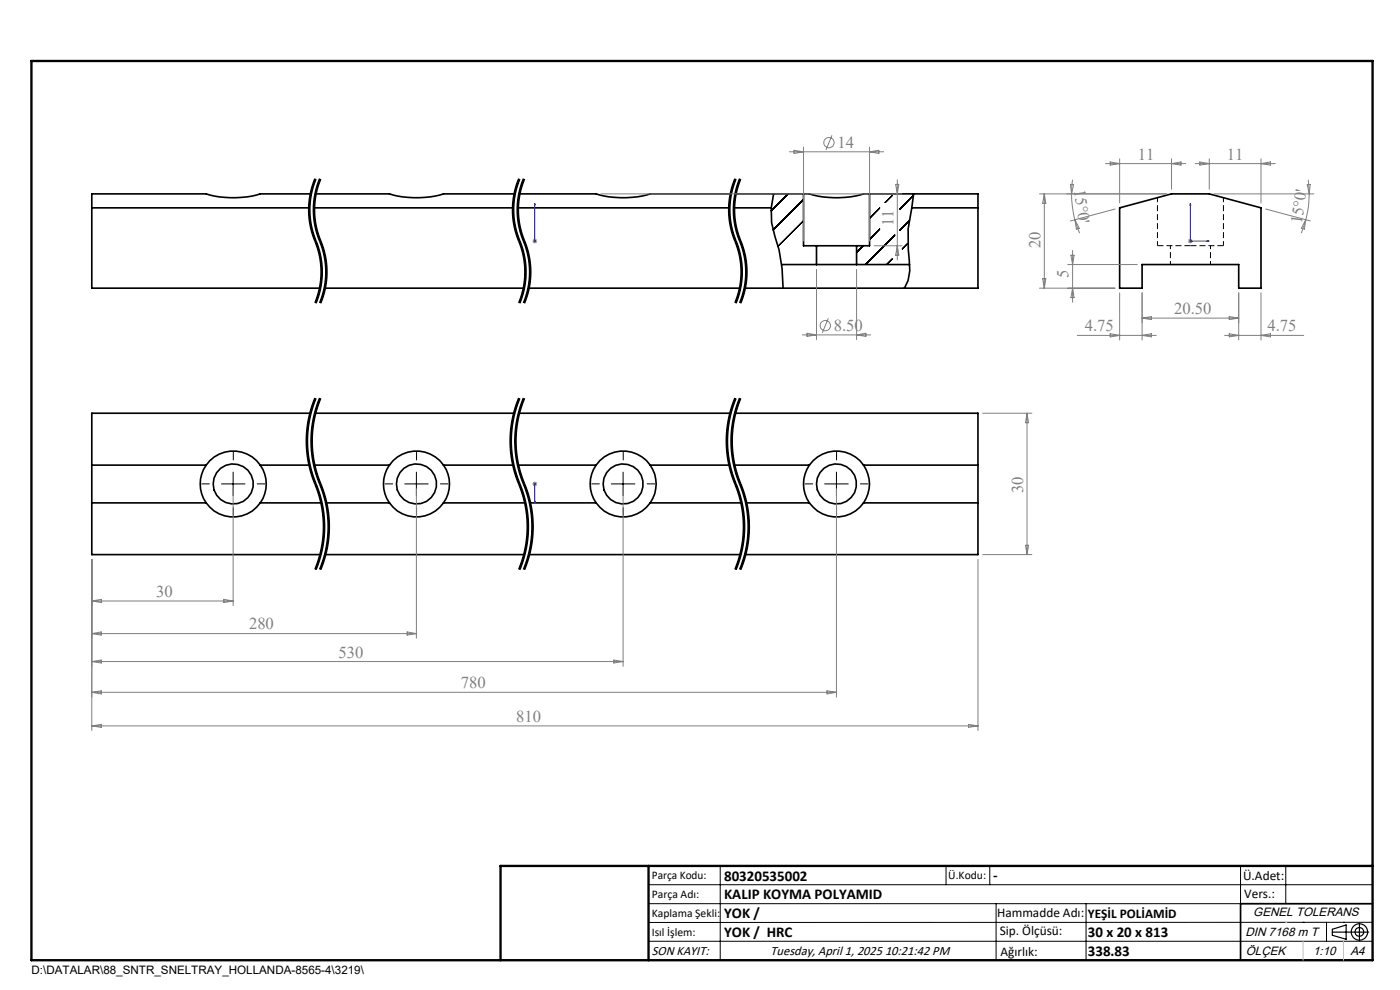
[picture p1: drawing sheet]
<svg xmlns="http://www.w3.org/2000/svg" width="297mm" height="210mm" viewBox="0 0 297 210" stroke-linecap="round" stroke-linejoin="round" font-family="sans-serif">
<g fill="none" stroke="#000" stroke-width=".21">
<path d="M66.8 37.9a17.3 17.3 0 0 0-1.3 5.1M66.9 37.9a17.6 17.6 0 0 0 .4 14.3 17.1 17.1 0 0 1-.4 12.1M67.1 38l-1 3.3M67.8 37.9a17.3 17.3 0 0 0-1.3 5.1M67.9 37.9a17.6 17.6 0 0 0 .4 14.3 17.1 17.1 0 0 1-.4 12.1M68.1 38l-1 3.3M110 37.9a17.3 17.3 0 0 0-1.3 5.1M110.2 37.9a17.6 17.6 0 0 0 .4 14.3 17.1 17.1 0 0 1-.4 12.1M110.3 38l-1 3.3M110.4 39.5l-.4 1.8M111 37.9l-.6 1.6M111.2 37.9a17.6 17.6 0 0 0 .4 14.3 17.1 17.1 0 0 1-.4 12.1"/>
<path d="M111.3 38l-1 3.3M155.9 37.9l-.8 2.2-.4 1.8M156 37.9a17.6 17.6 0 0 0 .4 14.3 17.1 17.1 0 0 1-.4 12.1M156.2 38l-1 3.3M156.9 37.9a17.3 17.3 0 0 0-1.3 5.1M157 37.9a17.6 17.6 0 0 0 .4 14.3 17.1 17.1 0 0 1-.4 12.1M157.2 38l-1 3.3M65.5 43v3M65.5 46l.1 .9a19.9 19.9 0 0 0 1.6 5.4M66.1 47.7l.9 3.1M66.1 41.3a16.9 16.9 0 0 0 0 6.4M66.5 43v3"/>
<path d="M66.5 46a19.7 19.7 0 0 0 1.7 6.3M67 50.8l.1 .2zM67.1 47.7l.6 2.3a18.8 18.8 0 0 1 1.7 8M67.1 41.3a16.9 16.9 0 0 0 0 6.4M67.1 51a17.3 17.3 0 0 1 1.3 7M67.2 52.3l.4 1.7 .4 2.2M68 56.2v.6M68 56.8l.1 .6M68.1 57.4a16.9 16.9 0 0 1-1.3 6.8M68.2 52.3l.4 1.7 .4 2.2M68.4 58a17.3 17.3 0 0 1-.9 5.2M69 56.2v.6"/>
<path d="M69 56.8l.1 .6M69.1 57.4a16.9 16.9 0 0 1-1.3 6.8M69.4 58a17.3 17.3 0 0 1-.9 5.2M108.7 43v3M108.7 46a19.7 19.7 0 0 0 1.7 6.3M109.3 47.7l.6 2.3a18.8 18.8 0 0 1 1.8 8M109.3 41.3a16.9 16.9 0 0 0 0 6.4M109.7 43v3M109.7 46l.3 1.8M110 41.3l-.3 1.7M110 47.8l.4 1.7M110.3 47.7l.6 2.3a18.6 18.6 0 0 1 1.8 8"/>
<path d="M110.3 41.3a16.9 16.9 0 0 0 0 6.4M110.4 49.5l1 2.8M110.4 52.3l.5 1.7 .3 2.2M111.2 56.2l.1 .6M111.3 56.8v.6M111.3 57.4a16.9 16.9 0 0 1-1.3 6.8M111.4 52.3l.5 1.7 .3 2.2M111.7 58a17.3 17.3 0 0 1-1 5.2M112.2 56.2l.1 .6M112.3 56.8v.6M112.3 57.4a16.9 16.9 0 0 1-1.3 6.8M112.7 58a17.3 17.3 0 0 1-1 5.2"/>
<path d="M154.6 43v3M154.6 46l.1 1.2M154.7 41.9l-.1 1.1M154.7 47.2a21 21 0 0 0 1.6 5.1M155.2 47.7l.6 2.3a18.8 18.8 0 0 1 1.7 8M155.2 41.3a16.9 16.9 0 0 0 0 6.4M155.6 43v3M155.6 46a19.7 19.7 0 0 0 1.7 6.3M156.2 47.7l.6 2.3a18.8 18.8 0 0 1 1.7 8M156.2 41.3l-.2 1.2a16.9 16.9 0 0 0 .2 5.2M156.3 52.3l.4 1.7 .4 2.2M157.1 56.2v.6"/>
<path d="M157.1 56.8l.1 .6M157.2 57.4a16.9 16.9 0 0 1-1.3 6.8M157.3 52.3l.4 1.7 .4 2.2M157.5 58a17.3 17.3 0 0 1-.9 5.2M158.1 56.2v.6M158.1 56.8l.1 .6M158.2 57.4a16.9 16.9 0 0 1-1.3 6.8M158.5 58a17.3 17.3 0 0 1-.9 5.2M167.2 41.1l-3.6 3.6M170.5 42.3l-6.5 6.5M170.5 46.8l-5.4 5.4M183.1 52.1l-1.4 1.4"/>
<path d="M186.6 44.1l-2.1 2.2M186.6 48.6l-2.1 2.2M189.3 55l-1.2 1.1M189.3 41.5l-1.5 1.5M189.8 49.9l-6.2 6.2M192.6 51.6l-1.2 1.2M192.9 46.8l-2 2.1M193.8 41.4l-2.9 3M67.5 63.2l-.4 1.2M68.5 63.2l-.4 1.2M110.7 63.2l-.4 1.2M111.7 63.2l-.4 1.2"/>
<path d="M156.6 63.2l-.4 1.2M157.6 63.2l-.4 1.2M64.9 93.9a24.2 24.2 0 0 0 2.1 9.4M65.3 93.2v2.1l.4 2.7M65.7 87.7a23.8 23.8 0 0 0-.8 6.2M65.7 98l.5 2 .8 2.3M65.9 93.9a27.2 27.2 0 0 0 2.6 10.7l.5 2M66.3 93.2l.1 2.7 .3 2.1M66.5 85l-.8 2.7M66.7 87.7a23.8 23.8 0 0 0-.8 6.2M66.7 98l.7 2.6M66.8 84.4l-.3 .6"/>
<path d="M66.9 84.5a24 24 0 0 0 .5 19.4 23.6 23.6 0 0 1-.5 16.9M67.1 84.5a23.4 23.4 0 0 0-1.8 8.7M67.4 86.5a23.4 23.4 0 0 0-1.1 6.7M67.5 85l-.8 2.7M67.8 84.4l-.3 .6M67.9 84.5a24.1 24.1 0 0 0 .5 19.4 23.6 23.6 0 0 1-.5 16.9M68.1 84.5l-.7 2M108.2 93.9l.4 4.1M108.5 93.2l.1 2.1 .3 2.7M108.6 89.1l-.4 2.7v2.1M108.6 98.1a33.9 33.9 0 0 0 2.1 6.5l.5 2M108.9 87.7l-.3 1.4"/>
<path d="M108.9 98a28.6 28.6 0 0 0 1.9 5.9M109.2 93.9a27.2 27.2 0 0 0 2.5 10.7l.5 2M109.5 93.2l.1 2.7 .3 2.1M109.7 85l-.8 2.7M109.9 87.7a23.8 23.8 0 0 0-.7 6.2M109.9 98a28.6 28.6 0 0 0 1.9 5.9M110 84.4l-.3 .6M110.2 84.5a24 24 0 0 0 .5 19.4 23.6 23.6 0 0 1-.5 16.9M110.3 84.5l-1.2 4-.4 2-.2 2.7M110.7 85l-.8 2.7M111 84.4l-.3 .6M111.2 84.5a24 24 0 0 0 .5 19.4 23.6 23.6 0 0 1-.5 16.9"/>
<path d="M111.3 84.5l-1.1 3.3a23.4 23.4 0 0 0-.7 5.4M154 93.9a24.2 24.2 0 0 0 2.1 9.4M154.4 93.2v2.1l.4 2.7M154.8 87.7a23.8 23.8 0 0 0-.8 6.2M154.8 98a28.6 28.6 0 0 0 1.9 5.9M155 93.9a27.2 27.2 0 0 0 2.6 10.7l.5 2M155.4 93.2v2.1l.4 2.7M155.6 85l-.8 2.7M155.8 87.7a23.8 23.8 0 0 0-.8 6.2M155.8 98l.7 2.6M155.9 84.4l-.3 .6M156 84.5a24.1 24.1 0 0 0 .5 19.4 23.6 23.6 0 0 1-.5 16.9"/>
<path d="M156.2 84.5a23.4 23.4 0 0 0-1.8 8.7M156.5 86.5l-.4 1.3a23.4 23.4 0 0 0-.7 5.4M156.6 85l-.8 2.7M156.9 84.4l-.3 .6M157 84.5a24.1 24.1 0 0 0 .5 19.4 23.6 23.6 0 0 1-.5 16.9M157.2 84.5l-.7 2M47 102.6h5M49.5 100.1v5.1M67 102.3l.1 .3zM67 103.3l1 3.3M67.1 102.6l.5 1.3M67.4 100.6l1.2 3.3"/>
<path d="M67.6 103.9l.2 .6M67.8 118.9l-.7 2M67.8 104.5l.2 .7M68 106.6l.4 2.7M68 105.2a23.8 23.8 0 0 1 .8 9M68.3 115.5l-.5 2-.8 2.6M68.4 109.3a23.4 23.4 0 0 1-.1 6.2M68.5 116.2l-.7 2.7M68.6 103.9l.4 1.3M68.6 115.5l-.1 .7M68.8 114.2l-.2 1.3M69 106.6l.4 2.7"/>
<path d="M69 105.2l.6 2.7 .3 2.1-.1 4.2M69.3 115.5a23.4 23.4 0 0 1-1.5 5.2M69.4 109.3a23.4 23.4 0 0 1-.1 6.2M69.5 116.2l-.7 2.7-.7 2M69.6 115.5l-.1 .7M69.8 114.2l-.2 1.3M85.9 102.6h4.9M88.3 100.1v5.1M110.8 103.9l.4 1.3M111.2 106.6l.5 2.7M111.2 105.2a23.8 23.8 0 0 1 .8 9M111.5 115.5l-.6 2.7-.9 2.5"/>
<path d="M111.7 109.3a23.4 23.4 0 0 1-.2 6.2M111.7 116.2l-.7 2.7-.7 2M111.8 103.9l.4 1.3M111.8 115.5l-.1 .7M112 114.2l-.1 1.3M112.2 106.6l.5 2.7M112.2 105.2a23.8 23.8 0 0 1 .8 9M112.5 115.5l-.6 2.7-.9 2.5M112.7 109.3l.1 2.1-.1 2.7M112.7 114.1l-.2 1.4M112.7 116.2l-.7 2.7-.7 2M112.8 115.5l-.1 .7"/>
<path d="M113 114.2l-.1 1.3M129.7 102.6h5M132.2 100.1v5.1M156.1 103.3l1 3.3M156.5 100.6l1.2 3.3M156.7 103.9l.2 .6M156.9 118.9l-.7 2M156.9 104.5l.2 .7M157.1 106.6l.4 2.7M157.1 105.2a23.8 23.8 0 0 1 .8 9M157.4 115.5l-.5 2-.8 2.6M157.5 109.3a23.4 23.4 0 0 1-.1 6.2"/>
<path d="M157.6 116.2l-.7 2.7M157.7 103.9l.4 1.3M157.7 115.5l-.1 .7M157.9 114.2l-.2 1.3M158.1 106.6l.4 2.7M158.1 105.2a23.8 23.8 0 0 1 .8 9M158.4 115.5l-.6 2.7-.9 2.5M158.5 109.3a23.4 23.4 0 0 1-.1 6.2M158.6 116.2l-.7 2.7-.7 2M158.7 115.5l-.1 .7M158.9 114.2l-.2 1.3M174.9 102.6h5.1"/>
<path d="M177.4 100.1v5.1M67 120.1l-.2 .6M156.1 120.1l-.2 .6M137.6 187.7h153.6M137.6 191.7h153.6M137.6 199.7h153.6M152.8 183.7v20M200.7 183.7v4M210 183.7v4M211.3 191.7v12M230.4 191.7v12M263.2 183.7v20"/>
<path d="M272.8 183.7v8M276.4 195.6h.1M281.4 195.6v4.1M285 195.6h.1M291.2 195.6l-153.6 .1"/>
</g>
<g fill="none" stroke="#000" stroke-width=".35">
<path d="M19.5 44.1h46.1M65.9 41.1h-10.7a20.4 20.4 0 0 1-11.5 0h-24.2v20h48.4M66.6 44.1h42.2M66.9 41.1h15.7a20.4 20.4 0 0 0 11.5 0h15.1M109.8 44.1h44.9M110.2 41.1h16.3a20.4 20.4 0 0 0 11.4 0h17.1M155.7 44.1h7.9M156 41.1h14.5M163.6 44.1l.1 3.1 1.6 5.8 .6 4 .2 4.1M164.1 41.1l-.5 3M165.8 56.1h7.4M170.5 41.1h.9a22.6 22.6 0 0 0 12.1 0h1"/>
<path d="M170.5 41.1v11h2.7M173.2 52.1h8.5M173.2 56.1h8.5M173.2 52.1v4M181.7 52.1v4M181.7 56.1h11.3M184.5 41.1h23v20h-49.5M184.5 41.1v11h-2.8M193.4 44.1l-.7 4.5v4.3l.3 4.5-.3 2.1-.8 1.6M193.4 44.1h14.1M193.8 41.1l-.4 3M237.5 44.1l11-3h8l11 3v17h-4.7v-5h-20.5v5h-4.8z"/>
<path d="M68.9 61.1h42.2M112.1 61.1h44.9M19.5 98.7h24.2M43.7 98.7a7 7 0 0 1 11.5 0M43.7 98.7a6.9 6.9 0 0 0 0 8M55.2 98.7a6.9 6.9 0 0 1 0 8M55.2 98.7h10.5M65.8 87.7h-46.3v29.9h48.5M66.6 98.7h16M66.9 87.7h42.2M82.6 98.7a7 7 0 0 1 11.5 0M82.6 98.7a6.9 6.9 0 0 0 0 8"/>
<path d="M94.1 98.7a6.9 6.9 0 0 1 0 8M94.1 98.7h14.8M109.9 98.7h16.6M110.1 87.7h44.8M126.5 98.7a7 7 0 0 1 11.4 0M126.5 98.7a6.9 6.9 0 0 0 0 8M137.9 98.7a6.9 6.9 0 0 1 0 8M137.9 98.7h16.8M155.8 98.7h15.9M155.9 87.7h51.6v29.9h-49.4M171.7 98.7a7 7 0 0 1 11.5 0M171.7 98.7a7.1 7.1 0 0 0 0 8"/>
<path d="M183.2 98.7a6.9 6.9 0 0 1 0 8M183.2 98.7h24.3M19.5 106.7h24.2M43.7 106.7a7 7 0 0 0 11.5 0M55.2 106.7h13M69 117.6h42.2M69.2 106.7h13.4M82.6 106.7a7 7 0 0 0 11.5 0M94.1 106.7h17.3M112.2 117.6h44.9M112.4 106.7h14.1M126.5 106.7a7 7 0 0 0 11.4 0"/>
<path d="M137.9 106.7h19.4M158.3 106.7h13.4M171.7 106.7a7 7 0 0 0 11.5 0M183.2 106.7h24.3M291.2 191.7h-28v12"/>
<circle cx="49.5" cy="102.7" r="4.3"/>
<circle cx="88.3" cy="102.7" r="4.3"/>
<circle cx="132.2" cy="102.7" r="4.3"/>
<circle cx="177.4" cy="102.7" r="4.2"/>
</g>
<path d="M245.5 52.1h7M252.5 52.1h7" fill="none" stroke="#000" stroke-width=".21" stroke-dasharray="1.3 .6" stroke-linecap="butt"/>
<path d="M245.5 41.9v10.2M259.5 52.1v-10.2" fill="none" stroke="#000" stroke-width=".21" stroke-dasharray="1.3 .6" stroke-dashoffset=".3" stroke-linecap="butt"/>
<path d="M248.3 52.1v4M256.8 56.1v-4" fill="none" stroke="#000" stroke-width=".21" stroke-dasharray="1.3 .6" stroke-dashoffset=".5" stroke-linecap="butt"/>
<g fill="none" stroke="#808080" stroke-width=".21">
<path d="M167.5 32.2h20M168.5 31.9l2 .3-2 .4zM170.5 31.2v19.9M176.5 28.7l-1.3 3.1M184.5 31.2v19.9M184.5 32.2l1.9-.3v.7zM190 39.1h.7l-.3 2zM190.4 38.1v17M227.1 39.1h.7l-.5 2zM227.5 38.1l-.2 3M234.5 34.7h17M235.5 34.4l2 .3-2 .3z"/>
<path d="M237.5 33.7v9.4M248.5 33.7v6.4M248.5 34.7l2-.3v.6zM253.5 34.7h17M254.5 34.4l2 .3-2 .3zM256.5 33.7v6.4M267.5 33.7v9.4M267.5 34.7l2-.3v.6zM277.3 39.1h.7l-.3 2zM277.5 38.1l.2 3M113 51.1h.9M113.1 50.8l.7 .7"/>
<path d="M113.5 50.6v1M113.8 50.8l-.7 .7M127.5 41.1h63.8M173.2 57.1v14.9M181.7 57.1v14.9M185.5 52.1h5.8M190.4 52.1l.3 2h-.7zM220.5 41.1h27M221.2 59.1h.7l-.4 2zM221.5 41.1v20M221.5 41.1l.4 2h-.7zM226.5 56.1h14.8"/>
<path d="M227.2 54.1h.7l-.4 2zM227.3 41.1a21.5 21.5 0 0 0 .7 5.5M227.5 53.1v11M228 46.6l1 2.9M228 46.6l1 1.8-.6 .2zM236.6 44.3l-9.5 2.6M252 51.1h1M252.2 50.8l.7 .7M252.5 50.6v1M252.9 50.8l-.7 .7M257.5 41.1h21.2M268.5 44.3l9.5 2.6"/>
<path d="M277 46.6l-1 2.9M277 46.6l-.3 2-.6-.2zM277.7 41.1a19.7 19.7 0 0 1-.7 5.5M170.2 71h14.5M171.2 70.7l2 .3-2 .4zM175.7 67.5l-1.3 3.1M181.7 71l2-.3v.7zM220.5 61.1h16M227.5 61.1l.4 2h-.7zM228.5 71.1h16.8M235.5 70.8l2 .3-2 .4zM237.5 62.1v10"/>
<path d="M242.3 62.1v10M242.3 71.1l2-.3v.7zM242.3 67.5l2-.3v.6zM242.3 67.5h20.5M259.8 71.1h16.8M260.8 67.2l2 .3-2 .3zM260.8 70.8l2 .3-2 .4zM262.8 62.1v10M267.5 62.1v10M267.5 71.1l2-.3v.7zM208.5 87.7h10.4M217.9 87.7v29.9"/>
<path d="M217.9 87.7l.3 2h-.6zM19.5 118.7v36.3M49.5 103.7v24.8M88.3 103.7v31.7M113 102.6h.9M113.1 102.3l.7 .7M113.5 102.2v.9M113.8 102.3l-.7 .7M132.2 103.7v37.6M177.4 103.7v44.2M207.5 118.7v36.3M208.5 117.6h10.4"/>
<path d="M217.6 115.7h.6l-.3 1.9zM19.5 127.5l2-.4v.7zM19.5 134.4l2-.4v.7zM19.5 127.5h30M19.5 134.4h68.8M47.5 127.1l2 .4-2 .3zM86.4 134l1.9 .4-1.9 .3zM19.5 140.3h112.7M19.5 140.3l2-.3v.6zM19.5 146.9l2-.4v.7zM19.5 154l2-.3v.6zM19.5 146.9h157.9"/>
<path d="M19.5 154h188M130.2 140l2 .3-2 .3zM175.4 146.5l2 .4-2 .3zM205.5 153.7l2 .3-2 .3z"/>
<circle cx="175.9" cy="30.2" r="1.09"/>
<circle cx="175.1" cy="69.1" r="1.08"/>
</g>
<path d="M66.9 37.9a17.1 17.1 0 0 0 0 13.2M67.9 37.9a17.1 17.1 0 0 0 0 13.2M110.2 37.9a17.1 17.1 0 0 0 0 13.2M111.2 37.9a17.1 17.1 0 0 0 0 13.2M156 37.9a17.1 17.1 0 0 0 0 13.2M157 37.9a17.1 17.1 0 0 0 0 13.2M66.9 51.1a17.1 17.1 0 0 1 0 13.2M67.9 51.1a17.1 17.1 0 0 1 0 13.2M110.2 51.1a17.1 17.1 0 0 1 0 13.2M111.2 51.1a17.1 17.1 0 0 1 0 13.2M156 51.1a17.1 17.1 0 0 1 0 13.2M157 51.1a17.1 17.1 0 0 1 0 13.2" fill="none" stroke="#000" stroke-width=".21" stroke-dasharray="6.3 1.3 1.3 1.3" stroke-dashoffset="1.5" stroke-linecap="butt"/>
<path d="M66.9 84.5a23.6 23.6 0 0 0 0 18.1M67.9 84.5a23.6 23.6 0 0 0 0 18.1M110.2 84.5a23.6 23.6 0 0 0 0 18.1M111.2 84.5a23.6 23.6 0 0 0 0 18.1M156 84.5a23.6 23.6 0 0 0 0 18.1M157 84.5a23.6 23.6 0 0 0 0 18.1M66.9 102.6a23.6 23.6 0 0 1 0 18.2M67.9 102.6a23.6 23.6 0 0 1 0 18.2M110.2 102.6a23.6 23.6 0 0 1 0 18.2M111.2 102.6a23.6 23.6 0 0 1 0 18.2M156 102.6a23.6 23.6 0 0 1 0 18.2M157 102.6a23.6 23.6 0 0 1 0 18.2" fill="none" stroke="#000" stroke-width=".21" stroke-dasharray="6.3 1.3 1.3 1.3" stroke-dashoffset="4" stroke-linecap="butt"/>
<g fill="none" stroke="#000" stroke-width=".25">
<path d="M282.6 197.7h7.8M282.6 197.1l3-.9v3l-3-.8zM288.4 195.8v3.8M106.2 203.7h185"/>
<circle cx="288.4" cy="197.7" r="1.74"/>
<circle cx="288.4" cy="197.7" r=".93"/>
</g>
<path d="M113.5 51v.2zM113.5 43.1v.4v-.4M113.5 51.1h.1M113.5 43.1v8M252.5 43.1l.1 .4h-.2zM252.5 43.1v8h4M256.1 51l.4 .1-.4 .1zM113.5 106.6v-.4v.4M113.5 102.5v.3zM113.5 102.6h.1M113.5 102.6v4" fill="none" stroke="#00f" stroke-width=".21"/>
<g fill="none" stroke="#000" stroke-width=".21" stroke-dasharray="15.2 1.3 1.3 1.3" stroke-linecap="butt">
<path d="M49.5 97.6v-1.7M88.4 97.6v-1.7M132.2 97.6v-1.7M177.5 97.6v-1.7M44.5 102.6h-1.8M49.5 107.6v1.8M54.5 102.6h1.7M83.4 102.6h-1.8M88.4 107.6v1.8M93.4 102.6h1.7M127.2 102.6h-1.7M132.2 107.6v1.8"/>
<path d="M137.2 102.6h1.8M172.5 102.6h-1.8M177.5 107.6v1.8M182.5 102.6h1.7"/>
</g>
<path d="M6.7 12.9h284.5v190.8h-284.5zM137.6 183.7v20M291.2 183.7h-185v20" fill="none" stroke="#000" stroke-width=".5"/>
<path d="M276.4 199.7v4M285 199.7v4" fill="none" stroke="#c0c0c0" stroke-width=".21"/>
<path d="M272.8 195.6h.1" fill="none" stroke="#c0c0c0" stroke-width=".25"/>
<g fill="#00f">
<path d="M113.5 51v.2zM113.5 43.1v.4z"/>
<path d="M113.5 106.2v.4zM113.5 102.5v.3z"/>
<path d="M256.1 51l.4 .1-.4 .1zM252.5 43.1l.1 .4h-.2z"/>
</g>
<g font-size="3.5" fill="#808080">
<text x="177.7" y="31.4">14</text>
<text x="241.4" y="33.8">11</text>
<text x="260.3" y="33.8">11</text>
<text x="227.9" y="40.3" transform="rotate(82 227.9 40.3)">15°0'</text>
<text x="189.5" y="47.9" transform="rotate(-90 189.5 47.9)">11</text>
<text x="276.2" y="47.6" transform="rotate(-82 276.2 47.6)">15°0'</text>
<text x="220.7" y="52.6" transform="rotate(-90 220.7 52.6)">20</text>
<text x="226.7" y="59.1" transform="rotate(-90 226.7 59.1)">5</text>
<text x="176.9" y="70.2">8.50</text>
<text x="230.1" y="70.3">4.75</text>
<text x="249.1" y="66.6">20.50</text>
<text x="268.9" y="70.3">4.75</text>
<text x="217.1" y="104.6" transform="rotate(-90 217.1 104.6)">30</text>
<text x="33.2" y="126.6">30</text>
<text x="52.8" y="133.5">280</text>
<text x="71.8" y="139.5">530</text>
<text x="97.8" y="146">780</text>
<text x="109.5" y="153.1">810</text>
</g>
<g font-size="3.2">
<text x="153.6" y="190.8">KALIP KOYMA POLYAMID</text>
<text x="153.6" y="186.8">80320535002</text>
<text x="210.7" y="186.6">-</text>
<text x="153.6" y="194.8">YOK /</text>
<text x="153.6" y="198.8">YOK / HRC</text>
<text x="230.8" y="198.7">30 x 20 x 813</text>
<text x="230.8" y="202.8">338.83</text>
</g>
<g font-size="2.8">
<text x="263.7" y="186.7">Ü.Adet:</text>
<text x="263.9" y="190.5">Vers.:</text>
<text x="211.5" y="194.5">Hammadde Adı:</text>
<text x="230.8" y="194.7">YEŞİL POLİAMİD</text>
<text x="138.3" y="202.6">SON KAYIT:</text>
<text x="163.5" y="202.6">Tuesday, April 1, 2025 10:21:42 PM</text>
<text x="212.1" y="198.4">Sip. Ölçüsü:</text>
<text x="212.2" y="202.7">Ağırlık:</text>
</g>
<g font-size="2.6">
<text x="265.9" y="194.4">GENEL TOLERANS</text>
<text x="264.2" y="198.5">DIN 7168 m T</text>
<text x="264.3" y="202.6">ÖLÇEK</text>
<text x="278.5" y="202.6">1:10</text>
<text x="286.5" y="202.6">A4</text>
</g>
<g font-size="2.5">
<text x="138.3" y="186.4">Parça Kodu:</text>
<text x="138.3" y="190.5">Parça Adı:</text>
<text x="201.2" y="186.5">Ü.Kodu:</text>
<text x="138.3" y="194.5">Kaplama Şekli:</text>
<text x="138.3" y="198.6">Isıl İşlem:</text>
<text x="6.7" y="206.7">D:\DATALAR\88_SNTR_SNELTRAY_HOLLANDA-8565-4\3219\</text>
</g>
</svg>
